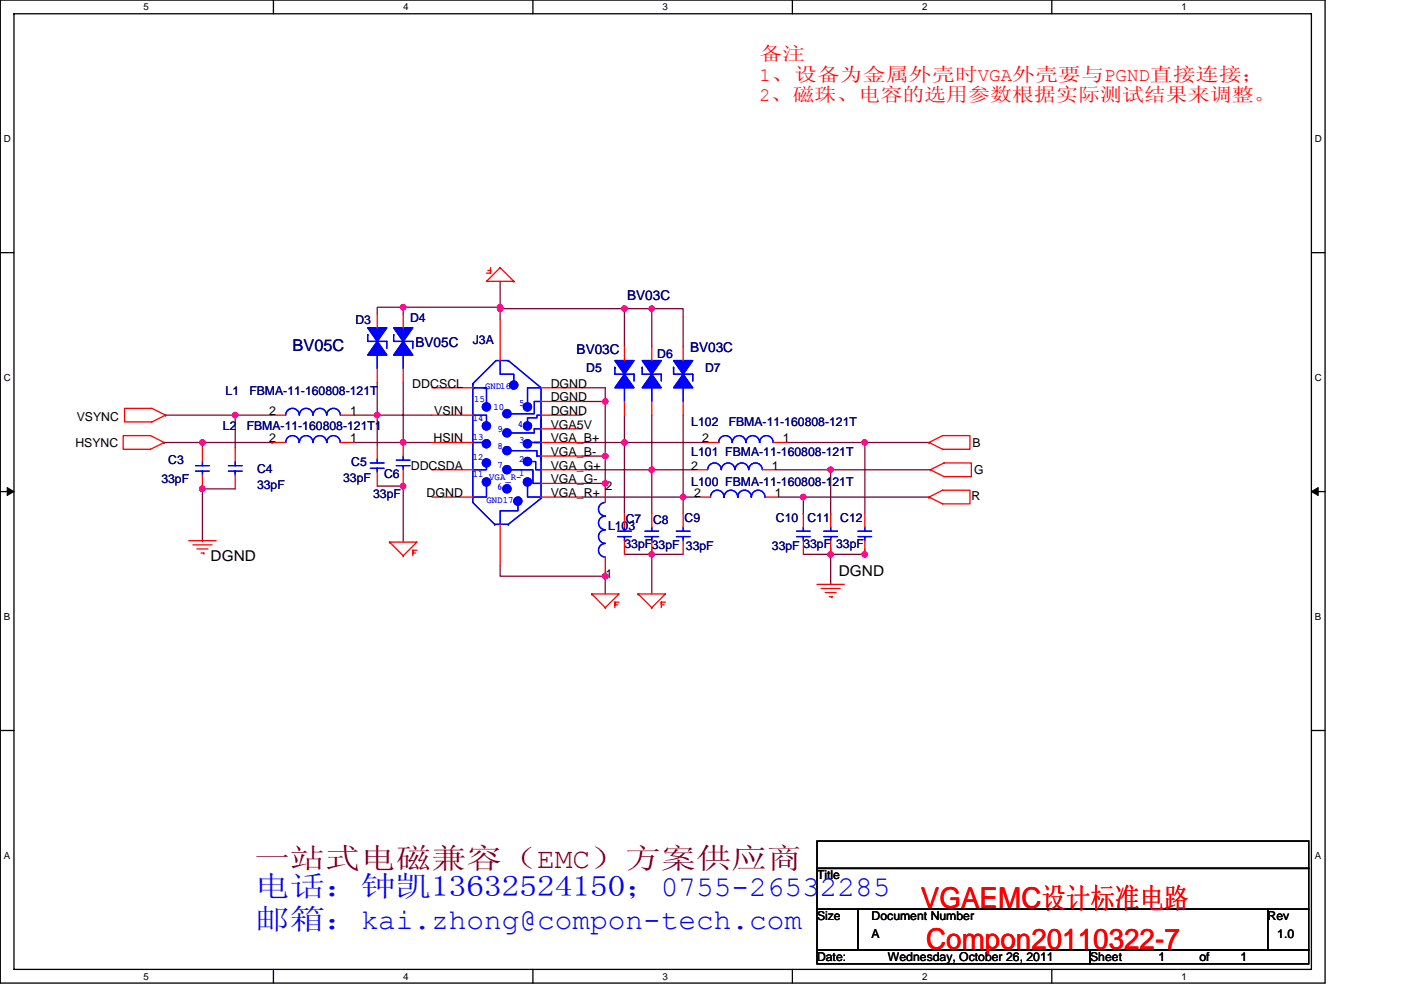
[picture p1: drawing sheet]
<svg xmlns="http://www.w3.org/2000/svg" width="297mm" height="210mm" viewBox="0 0 297 210" stroke-linecap="round" stroke-linejoin="round" font-family="sans-serif">
<path d="M.1 0h280.8v208.5h-280.8zM3 2.9h275v202.7h-275z" fill="none" stroke="#000" stroke-width=".28"/>
<g fill="#fff">
<path d="M30.5 .3h1.1v2.3h-1.1z"/>
<path d="M30.5 205.9h1.1v2.3h-1.1z"/>
</g>
<path d="M58 0v2.9M58 205.6v2.9" fill="none" stroke="#000" stroke-width=".28"/>
<g fill="#fff">
<path d="M85.5 .3h1.1v2.3h-1.1z"/>
<path d="M85.5 205.9h1.1v2.3h-1.1z"/>
</g>
<path d="M113 0v2.9M113 205.6v2.9" fill="none" stroke="#000" stroke-width=".28"/>
<g fill="#fff">
<path d="M140.5 .3h1.1v2.3h-1.1z"/>
<path d="M140.5 205.9h1.1v2.3h-1.1z"/>
</g>
<path d="M168 0v2.9M168 205.6v2.9" fill="none" stroke="#000" stroke-width=".28"/>
<g fill="#fff">
<path d="M195.5 .3h1.2v2.3h-1.2z"/>
<path d="M195.5 205.9h1.2v2.3h-1.2z"/>
</g>
<path d="M223 0v2.9M223 205.6v2.9" fill="none" stroke="#000" stroke-width=".28"/>
<g fill="#fff">
<path d="M250.5 .3h1.2v2.3h-1.2z"/>
<path d="M250.5 205.9h1.2v2.3h-1.2z"/>
<path d="M.8 28.3h1.5v2.3h-1.5z"/>
<path d="M278.8 28.3h1.5v2.3h-1.5z"/>
<path d="M.8 78.9h1.5v2.3h-1.5z"/>
<path d="M278.8 78.9h1.5v2.3h-1.5z"/>
</g>
<path d="M.1 53.6h2.9M278 53.6h2.9" fill="none" stroke="#000" stroke-width=".28"/>
<g fill="#fff">
<path d="M.8 129.6h1.4v2.3h-1.4z"/>
<path d="M278.8 129.6h1.4v2.3h-1.4z"/>
</g>
<path d="M.1 104.3h2.9M278 104.3h2.9" fill="none" stroke="#000" stroke-width=".28"/>
<path d="M1.5 103.4l1.5 .9-1.5 .8zM278 104.3l1.5-.9v1.7z" fill="#000" stroke="#000" stroke-width=".21"/>
<g fill="#fff">
<path d="M.8 180.3h1.4v2.3h-1.4z"/>
<path d="M278.8 180.3h1.4v2.3h-1.4z"/>
</g>
<path d="M.1 154.9h2.9M278 154.9h2.9M173.2 178.4h104.3v5.8h-104.3zM173.2 192.9h8.7v8.6h-8.7zM173.2 184.2h104.3v8.7h-104.3zM181.9 192.9h86.9v8.6h-86.9zM268.8 192.9h8.7v8.6h-8.7zM173.2 201.5h57.9v2.9h-57.9zM231.1 201.5h46.4v2.9h-46.4z" fill="none" stroke="#000" stroke-width=".28"/>
<g fill="none" stroke="#800040" stroke-width=".28">
<path d="M106 59.7v5.5M85.5 65.2v1.4M85.5 65.2h20.5M85.5 65.2h-5.5v1.4M106 65.2h.1M106 65.5h26.4M106 65.2v.3M106 65.5v2.3M132.4 65.5h.1M132.4 65.5v8.1M132.4 65.5h5.8v8.1M138.2 65.5h6.6v8.1"/>
<path d="M138.2 65.5h.1M34.8 93.9h8.1M35.1 88.1h14.8M42.9 93.9v1.1M42.9 93.9h14.8M49.9 88.1h7.8M49.9 88.1h.1M49.9 88.1v6.9M57.7 93.9h.1M75.1 88.1h4.9M75.1 93.9h10.4M80 81.1v7h11.6"/>
<path d="M80 88.1v6.3M80 88.1h.1M85.5 81.1v12.8h6.1M85.5 93.9h.1M123.4 96.7h4.9M123.4 85.2h4.9v11.5M123.4 93.9h9M123.4 82.3h4.9v2.9M123.4 99.6h14.8M128.3 96.7h.1M128.3 96.7v5.8M132.4 93.9h.1"/>
<path d="M132.4 93.9v15M132.4 88.1v5.8M132.4 93.9h17.1M138.2 99.6v9.3M138.2 99.6h9M138.2 99.6h.1M138.2 88.1v11.5M144.8 88.1v17.3M164.5 99.6h11.6M166.9 93.9h16.5M176.1 99.6h21.1M176.1 99.6v9.3"/>
<path d="M183.4 93.9h.1M183.4 93.9h13.6M183.4 93.9v15M42.9 114.7h.1M49.9 103.7h-7v11M80 103.1h5.5M85.5 103.1v11.9M85.5 103.1h.1M85.5 102.5v.6M106 119.9v2.3h22.3M123.4 102.5h4.9v1.2M123.4 105.4h21.4"/>
<path d="M128.3 102.5h.1M132.4 117.6h5.8M138.2 117.6h6.6M138.2 117.6v8.4M138.2 116.4v1.2M138.2 117.6h.1M144.8 105.4h.1M144.8 105.4v3.5M144.8 105.4h2.9M165.1 105.4h5.2M170.3 105.4h26.7M170.3 108.9h.1"/>
<path d="M170.3 105.4v3.5M170.3 117.6h5.8M176.1 117.6v6.4M176.1 117.6h7.3M176.1 117.6h.1M176.1 116.1v1.5M176.1 108.9h.1M183.4 117.6h.1M183.4 116.4v1.2M197 105.4h.1M128.3 122.2v3.8M128.3 121.1v1.1"/>
<path d="M128.3 122.2h.1"/>
</g>
<g fill="#f0f" stroke="#f0f" stroke-width=".28">
<circle cx="183.3" cy="93.8" r=".57"/>
<circle cx="176.1" cy="117.6" r=".57"/>
<circle cx="138.2" cy="99.6" r=".57"/>
<circle cx="128.3" cy="85.1" r=".57"/>
<circle cx="128.3" cy="96.7" r=".57"/>
<circle cx="128.3" cy="102.5" r=".57"/>
<circle cx="132.4" cy="93.8" r=".57"/>
<circle cx="144.8" cy="105.4" r=".57"/>
<circle cx="42.9" cy="103.7" r=".57"/>
<circle cx="42.9" cy="93.8" r=".57"/>
<circle cx="138.2" cy="117.6" r=".57"/>
<circle cx="49.9" cy="88" r=".57"/>
<circle cx="85.5" cy="103.1" r=".57"/>
<circle cx="183.3" cy="117.6" r=".57"/>
<circle cx="85.5" cy="93.8" r=".57"/>
<circle cx="80" cy="88" r=".57"/>
<circle cx="85.5" cy="65.2" r=".57"/>
<circle cx="106" cy="65.2" r=".57"/>
<circle cx="128.3" cy="122.2" r=".57"/>
<circle cx="176.1" cy="99.6" r=".57"/>
<circle cx="170.3" cy="105.4" r=".57"/>
<circle cx="106" cy="65.5" r=".57"/>
<circle cx="132.4" cy="65.5" r=".57"/>
<circle cx="138.2" cy="65.5" r=".57"/>
</g>
<g fill="none" stroke="#f00" stroke-width=".28">
<path d="M103.1 57.9h.9M103.4 57.4h.6M104 56.8v1.1v-.2M104 57.4h.1M106 56.8l-2.9 2.9h5.8M106 56.8h.1M106 56.8l2.9 2.9M108.9 59.7h.1M80 66.6v2.9M80 78.2v2.9M85.5 66.6v2.9M85.5 78.2v2.9"/>
<path d="M106 67.8v8.7M132.4 73.6v2.9M138.2 73.6v2.9M144.8 73.6v2.9M26.1 92.4h5.8l2.9 1.5-2.9 1.4h-5.8zM26.4 86.6h5.8l2.9 1.5-2.9 1.4h-5.8zM34.8 93.9h.1M35.1 88.1h.1M42.9 95v2.9M49.9 95v2.9M57.7 93.9h2.9M57.7 88.1h2.9"/>
<path d="M72.2 93.9h2.9M72.2 88.1h2.9M80 94.4v2.9M85.5 93.9v2.8M85.5 99.6v2.9M91.6 99.6h8.6M91.6 93.9h8.6M91.6 88.1h8.6M91.6 82.3h8.6M114.7 82.3h8.7M114.7 99.6h8.7M114.7 93.9h8.7"/>
<path d="M114.7 88.1h8.7M114.7 85.2h8.7M114.7 91h8.7M114.7 96.7h8.7M132.4 85.2v2.9M138.2 85.2v2.9M144.8 85.2v2.9M147.2 99.6h2.8M149.5 93.9h2.9M161.6 99.6h2.9M164 93.9h2.9M197 93.9l2.9-1.5h5.8v2.9h-5.8z"/>
<path d="M197 93.9h.1M197.2 99.6l2.9-1.4h5.8v2.9h-5.8zM197.2 99.6h.1M40 114.7h5.8M40.9 115.6h4.1M41.8 116.4h2.3M42.6 117.3h.6M42.9 100.8v2.9M43.2 117.3h.1M49.9 100.8v2.9M80 100.2v2.9M82.6 115h5.8l-2.9 2.9"/>
<path d="M82.6 115h.1M82.6 115l2.9 2.9M85.5 117.9h.1M87.5 116.7h.9M87.5 117v-.3v1.2M87.5 117.3h.6M91.6 105.4h8.6M106 111.2v8.7M114.7 105.4h8.7M114.7 102.5h8.7M128.3 103.7v2.9M128.3 118.2v2.9"/>
<path d="M132.4 108.9v2.9M132.4 114.7v2.9M138.2 108.9v2.9M138.2 114.7v2.9M144.8 108.9v2.9M144.8 114.7v2.9M147.7 105.4h2.9M162.2 105.4h2.9M170.3 108.9v2.9M170.3 114.7v2.9M176.1 108.9v2.9M176.1 114.7v2.9"/>
<path d="M183.4 108.9v2.9M183.4 114.7v2.9M197 105.4l2.9-1.4h5.8v2.9h-5.8zM197 105.4h.1M125.5 126h5.7l-2.9 2.9M125.5 126h.1M125.5 126l2.8 2.9M128.3 128.9h.1M130.4 127.7h.8M130.4 128v-.3v1.2M130.4 128.3h.6M135.3 126h5.8l-2.9 2.9"/>
<path d="M135.3 126h.1M135.3 126l2.9 2.9M138.2 128.9h.1M140.2 127.7h.9M140.2 128v-.3v1.2M140.2 128.3h.6M173.2 124h5.8M174.1 124.8h4M175 125.7h2.3M175.8 126.6h.6M176.4 126.6h.1"/>
</g>
<g fill="none" stroke="#00f" stroke-width=".28">
<path d="M78 71v1.4h4v1.5M78 71h.1M80 75.3v2.9M80 69.5v2.9M83.5 71v1.4h4v1.5M83.5 71h.1M85.5 75.3v2.9M85.5 69.5v2.9M106 76.5v2.9h2.9v2.6M107.8 76.5h-2.6l-5 4.9M107.8 76.5h.1M107.8 76.5l6.9 5.8"/>
<path d="M130.4 77.9v1.5h4v1.4M130.4 77.9h.1M132.4 76.5v2.9M136.2 77.9v1.5h4v1.4M136.2 77.9h.1M138.2 76.5v2.9M142.8 77.9v1.5h4.1v1.4M142.8 77.9h.1M144.8 76.5v2.9M41.5 99.9h2.9M41.5 98.8h2.9M42.9 97.9v.9"/>
<path d="M42.9 99.9h.1M42.9 99.9v.9M48.4 99.9h2.9M48.4 98.8h2.9M49.9 97.9v.9M49.9 99.9h.1M49.9 99.9v.9M60.6 88a1.44 1.44 0 0 1 1.4-1.4 1.44 1.44 0 0 1 1.5 1.4M60.6 93.8a1.44 1.44 0 0 1 1.4-1.4 1.44 1.44 0 0 1 1.5 1.4M63.5 88a1.45 1.45 0 0 1 1.4-1.4 1.45 1.45 0 0 1 1.5 1.4 1.44 1.44 0 0 1 1.4-1.4 1.44 1.44 0 0 1 1.5 1.4 1.45 1.45 0 0 1 1.4-1.4 1.45 1.45 0 0 1 1.5 1.4M63.5 93.8a1.44 1.44 0 0 1 1.4-1.4 1.44 1.44 0 0 1 1.5 1.4 1.44 1.44 0 0 1 1.4-1.4 1.44 1.44 0 0 1 1.5 1.4 1.44 1.44 0 0 1 1.4-1.4 1.44 1.44 0 0 1 1.5 1.4M78.5 99.3h2.9"/>
<path d="M78.5 98.2h2.9M80 97.3v.9M80 99.3h.1M80 99.3v.9M84 98.8h2.9M84 97.6h2.9M85.5 96.7v.9M85.5 98.8h.1M85.5 98.8v.8M100.2 82.3h.3M100.2 93.9h2.7M100.2 88.1h2.9v2.3"/>
<path d="M100.2 82.3h2.9v3.7M100.2 82.3h.1M100.2 81.4h.1M100.2 81.4v25.2l4.7 4.6M102.6 82.3h.5v.3M103.1 98.5v1.1h-2.9M107.5 99.6h5.5v2.9h1.7M107.5 95.6h6.4v1.1h.8M111.8 93.9h2.9h-1.4M111.8 97.9h1.8v1.7h1.1M114.7 91h-1.4v.8h-5.8M114.7 88.1h-.8v.5h-2.1v1.8"/>
<path d="M114.7 85.2h-1.4v2.6h-5.8M114.7 82.3h-2.9v4M114.7 88.9v8.7M114.7 82.3v23.4l-6.9 5.5M132.4 82.3v2.9M138.2 82.3v2.9M144.8 82.3v2.9M150 99.6a1.44 1.44 0 0 1 1.5-1.4 1.44 1.44 0 0 1 1.4 1.4M152.4 93.8a1.44 1.44 0 0 1 1.4-1.4 1.44 1.44 0 0 1 1.5 1.4 1.43 1.43 0 0 1 1.4-1.4 1.43 1.43 0 0 1 1.4 1.4M152.9 99.6a1.45 1.45 0 0 1 1.5-1.4 1.45 1.45 0 0 1 1.4 1.4 1.44 1.44 0 0 1 1.5-1.4 1.44 1.44 0 0 1 1.4 1.4 1.45 1.45 0 0 1 1.5-1.4 1.45 1.45 0 0 1 1.4 1.4M158.2 93.8a1.44 1.44 0 0 1 1.4-1.4 1.44 1.44 0 0 1 1.4 1.4h.1a1.44 1.44 0 0 1 1.4-1.4 1.44 1.44 0 0 1 1.4 1.4M103.1 102.5v2.9h-2.6"/>
<path d="M104.9 111.2h2.9M104.9 111.2h.1M107.8 111.2h.1M109.8 106.6v1.7h-3.8v2.9M110.1 105.4v.9M111.8 102.5v2.9h2.9M128.3 106.6a1.45 1.45 0 0 0-1.4 1.4 1.45 1.45 0 0 0 1.4 1.5 1.45 1.45 0 0 0-1.4 1.4 1.45 1.45 0 0 0 1.4 1.5 1.44 1.44 0 0 0-1.4 1.4 1.44 1.44 0 0 0 1.4 1.5M128.3 115.3a1.44 1.44 0 0 0-1.4 1.4 1.44 1.44 0 0 0 1.4 1.5M131 113.8h2.8M131 112.7h2.8M132.4 111.8v.9M132.4 113.8h.1"/>
<path d="M132.4 113.8v.9M136.7 113.8h2.9M136.7 112.7h2.9M138.2 111.8v.9M138.2 113.8h.1M138.2 113.8v.9M143.4 113.8h2.9M143.4 112.7h2.9M144.8 111.8v.9M144.8 113.8h.1M144.8 113.8v.9M150.6 105.4a1.44 1.44 0 0 1 1.5-1.4 1.44 1.44 0 0 1 1.4 1.4"/>
<path d="M153.5 105.4a1.43 1.43 0 0 1 1.5-1.4 1.43 1.43 0 0 1 1.4 1.4 1.44 1.44 0 0 1 1.5-1.4 1.44 1.44 0 0 1 1.4 1.4M159.3 105.4a1.44 1.44 0 0 1 1.5-1.4 1.44 1.44 0 0 1 1.4 1.4M168.9 113.8h2.9M168.9 112.7h2.9M170.3 111.8v.9M170.3 113.8h.1M170.3 113.8v.9M174.7 113.8h2.9M174.7 112.7h2.9M176.1 111.8v.9M176.1 113.8h.1M176.1 113.8v.9"/>
<path d="M181.9 113.8h2.9M181.9 112.7h2.9M183.4 111.8v.9M183.4 113.8h.1M183.4 113.8v.9"/>
</g>
<g fill="#00f" stroke="#00f" stroke-width=".28">
<path d="M85.5 72.4l2 2.9h-4z"/>
<path d="M83.5 69.5h4l-2 2.9z"/>
<path d="M80 72.4l2 2.9h-4z"/>
<path d="M78 69.5h4l-2 2.9z"/>
<path d="M144.8 79.4l2.1 2.9h-4.1z"/>
<path d="M142.8 76.5h4.1l-2.1 2.9z"/>
<path d="M132.4 79.4l2 2.9h-4z"/>
<path d="M130.4 76.5h4l-2 2.9z"/>
<path d="M138.2 79.4l2 2.9h-4z"/>
<path d="M136.2 76.5h4l-2 2.9z"/>
<circle cx="107.5" cy="99.6" r=".86"/>
<circle cx="107.5" cy="103.7" r=".86"/>
<circle cx="107.5" cy="91.8" r=".86"/>
<circle cx="107.5" cy="95.6" r=".86"/>
<circle cx="107.5" cy="87.7" r=".86"/>
<circle cx="103.1" cy="98.2" r=".86"/>
<circle cx="103.1" cy="102.2" r=".86"/>
<circle cx="103.1" cy="90.3" r=".86"/>
<circle cx="103.1" cy="94.1" r=".86"/>
<circle cx="103.1" cy="86.3" r=".86"/>
<circle cx="111.8" cy="97.9" r=".86"/>
<circle cx="111.8" cy="86.3" r=".86"/>
<circle cx="111.8" cy="102.2" r=".86"/>
<circle cx="111.8" cy="94.1" r=".86"/>
<circle cx="111.8" cy="90.3" r=".86"/>
<circle cx="109.8" cy="106.3" r=".86"/>
<circle cx="108.9" cy="81.7" r=".86"/>
</g>
<text font-size="6.1" fill="#800000" x="53.9" y="184">一站式电磁兼容（EMC）方案供应商</text>
<g font-size="6.1" fill="#00f">
<text x="53.9" y="190.1">电话：钟凯13632524150；0755-26532285</text>
<text x="53.9" y="197">邮箱：kai.zhong@compon-tech.com</text>
</g>
<g font-size="6.1" fill="#f00">
<text x="195.2" y="192.6">VGAEMC设计标准电路</text>
<text x="196.4" y="201.3">Compon20110322-7</text>
</g>
<g font-size="4" fill="#f00">
<text x="161.1" y="12.8">备注</text>
<text x="161.1" y="17.2">1、设备为金属外壳时VGA外壳要与PGND直接连接；</text>
<text x="161.1" y="21.5">2、磁珠、电容的选用参数根据实际测试结果来调整。</text>
</g>
<text font-size="3.5" fill="#000080" x="62" y="74.4">BV05C</text>
<g font-size="3.2">
<text x="44.7" y="119">DGND</text>
<text x="177.9" y="122.2">DGND</text>
</g>
<g font-size="2.9" fill="#000080">
<text x="133" y="63.7">BV03C</text>
<text x="88.1" y="73.6">BV05C</text>
<text x="122.3" y="75">BV03C</text>
<text x="146.3" y="74.7">BV03C</text>
</g>
<g font-size="2.6" fill="#000080">
<text x="75.3" y="68.7">D3</text>
<text x="86.9" y="68.4">D4</text>
<text x="100.2" y="73">J3A</text>
<text x="139.3" y="75.9">D6</text>
<text x="47.8" y="83.7">L1</text>
<text x="52.9" y="83.7">FBMA-11-160808-121T</text>
<text x="124.3" y="78.8">D5</text>
<text x="149.5" y="78.8">D7</text>
<text x="47.3" y="91.2">L2</text>
<text x="52.3" y="91.2">FBMA-11-160808-121T1</text>
<text x="146.6" y="90.4">L102</text>
<text x="154.5" y="90.4">FBMA-11-160808-121T</text>
<text x="35.7" y="98.5">C3</text>
<text x="54.5" y="100.2">C4</text>
<text x="74.5" y="98.8">C5</text>
<text x="81.4" y="101.4">C6</text>
<text x="146.6" y="96.8">L101 FBMA-11-160808-121T</text>
<text x="34.2" y="102.5">33pF</text>
<text x="54.5" y="103.7">33pF</text>
<text x="72.7" y="102.3">33pF</text>
<text x="79.1" y="105.7">33pF</text>
<text x="146.6" y="103.1">L100 FBMA-11-160808-121T</text>
<text x="128.9" y="112.4">L103</text>
<text x="132.7" y="110.9">C7</text>
<text x="138.5" y="111.2">C8</text>
<text x="145.1" y="110.7">C9</text>
<text x="164.5" y="110.7">C10</text>
<text x="171.2" y="110.7">C11</text>
<text x="178.1" y="110.7">C12</text>
<text x="132.4" y="116.1">33pF</text>
<text x="138.2" y="116.4">33pF</text>
<text x="145.4" y="116.7">33pF</text>
<text x="163.7" y="116.7">33pF</text>
<text x="170.3" y="116.1">33pF</text>
<text x="177.3" y="116.1">33pF</text>
</g>
<g font-size="2.6">
<text x="87.4" y="82.2">DDCSCL</text>
<text x="116.8" y="82.2">DGND</text>
<text x="16.3" y="89.2">VSYNC</text>
<text x="57.1" y="88">2</text>
<text x="74.2" y="88">1</text>
<text x="92.1" y="88">VSIN</text>
<text x="116.8" y="85.1">DGND</text>
<text x="116.8" y="88">DGND</text>
<text x="16" y="94.7">HSYNC</text>
<text x="57.1" y="93.8">2</text>
<text x="74.2" y="93.8">1</text>
<text x="91.9" y="93.8">HSIN</text>
<text x="116.8" y="90.9">VGA5V</text>
<text x="116.8" y="93.8">VGA_B+</text>
<text x="148.9" y="93.8">2</text>
<text x="166" y="93.8">1</text>
<text x="206.2" y="94.7">B</text>
<text x="87.1" y="99.6">DDCSDA</text>
<text x="116.8" y="99.6">VGA_G+</text>
<text x="116.8" y="96.7">VGA_B-</text>
<text x="146.6" y="99.6">2</text>
<text x="163.7" y="99.6">1</text>
<text x="206.5" y="100.5">G</text>
<text x="90.4" y="105.4">DGND</text>
<text x="116.8" y="102.5">VGA_G-</text>
<text x="116.8" y="105.4">VGA_R+</text>
<text x="128.4" y="104">2</text>
<text x="147.1" y="105.4">2</text>
<text x="164.2" y="105.4">1</text>
<text x="205.9" y="106">R</text>
<text x="128.4" y="122.5">1</text>
<text x="173.2" y="186.5">Title</text>
<text x="173.2" y="195.2">Size</text>
<text x="184.8" y="195.2">Document Number</text>
<text x="268.8" y="195.2">Rev</text>
<text x="173.2" y="203.9">Date:</text>
<text x="184.8" y="199">A</text>
<text x="188.3" y="203.9">Wednesday, October 26, 2011</text>
<text x="231.1" y="203.9">Sheet</text>
<text x="245.6" y="203.9">1</text>
<text x="254.3" y="203.9">of</text>
<text x="263" y="203.9">1</text>
<text x="270.8" y="199">1.0</text>
</g>
<g font-size="2.1">
<text x="30.5" y="2.2">5</text>
<text x="85.5" y="2.2">4</text>
<text x="140.5" y="2.2">3</text>
<text x="195.5" y="2.2">2</text>
<text x="250.5" y="2.2">1</text>
<text x=".8" y="30.1">D</text>
<text x="278.8" y="30.1">D</text>
<text x=".8" y="80.8">C</text>
<text x="278.8" y="80.8">C</text>
<text x=".8" y="131.4">B</text>
<text x="278.8" y="131.4">B</text>
<text x=".8" y="182.1">A</text>
<text x="278.8" y="182.1">A</text>
<text x="30.5" y="207.8">5</text>
<text x="85.5" y="207.8">4</text>
<text x="140.5" y="207.8">3</text>
<text x="195.5" y="207.8">2</text>
<text x="250.5" y="207.8">1</text>
</g>
<g font-size="2" fill="#00f">
<text x="102.9" y="82.4">GND16</text>
<text x="100.2" y="89.4">14</text>
<text x="100.5" y="85.3">15</text>
<text x="104.6" y="87.1">10</text>
<text x="110.1" y="86.2">5</text>
<text x="100.2" y="93.4">13</text>
<text x="105.5" y="95.2">8</text>
<text x="105.5" y="91.7">9</text>
<text x="109.8" y="90.5">4</text>
<text x="110.1" y="94">3</text>
<text x="100.2" y="101.2">11</text>
<text x="100.2" y="97.5">12</text>
<text x="103.7" y="101.8">VGA_R-</text>
<text x="105.5" y="99.2">7</text>
<text x="110.1" y="100.9">1</text>
<text x="110.1" y="98.1">2</text>
<text x="103.1" y="106.7">GND17</text>
<text x="105.5" y="104">6</text>
</g>
</svg>
